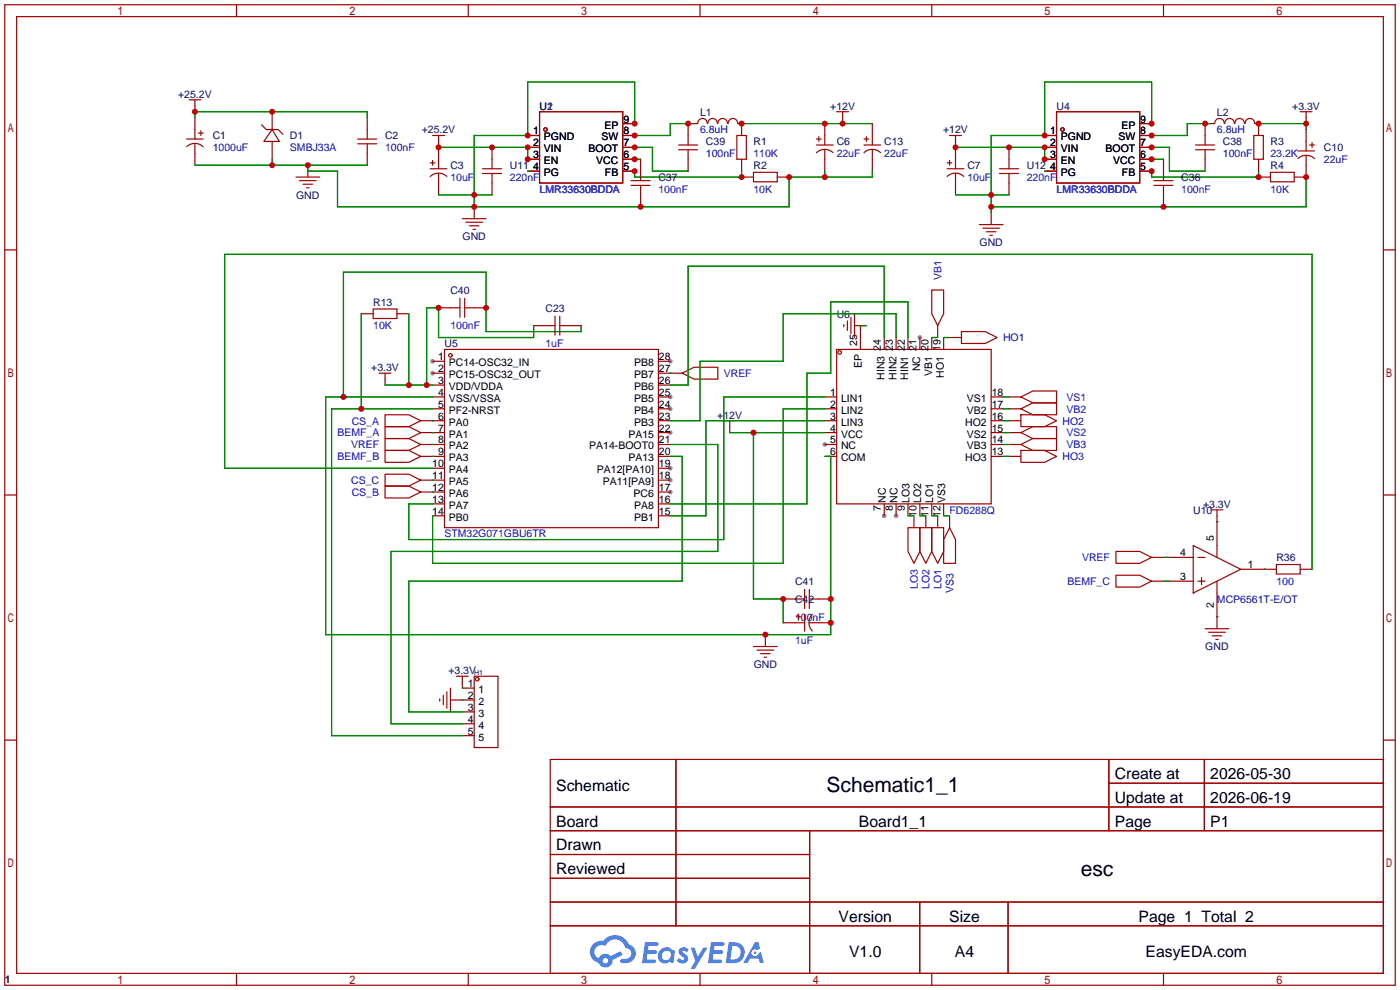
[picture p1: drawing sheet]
<svg xmlns="http://www.w3.org/2000/svg" width="299mm" height="212mm" viewBox="0 0 299 212" stroke-linecap="round" stroke-linejoin="round" font-family="sans-serif">
<g fill="#999">
<circle cx="92.5" cy="77.2" r=".51"/>
<circle cx="92.5" cy="79.8" r=".51"/>
<circle cx="143.3" cy="105.2" r=".51"/>
<circle cx="143.3" cy="102.6" r=".51"/>
<circle cx="143.3" cy="100.1" r=".51"/>
<circle cx="143.3" cy="92.5" r=".51"/>
<circle cx="143.3" cy="87.4" r=".51"/>
<circle cx="143.3" cy="84.8" r=".51"/>
<circle cx="143.3" cy="77.2" r=".51"/>
<circle cx="176.3" cy="95" r=".51"/>
<circle cx="189" cy="110.2" r=".51"/>
<circle cx="191.5" cy="110.2" r=".51"/>
<circle cx="196.6" cy="72.1" r=".51"/>
</g>
<g fill="none" stroke="#a10000" stroke-width=".25">
<path d="M1 1h297.2v209.6h-297.2zM3.6 3.6h292.1v204.4h-292.1zM50.5 1v2.6M100.1 1v2.6M149.6 1v2.6M199.1 1v2.6M248.7 1v2.6M1 53.4h2.6M295.7 53.4h2.5M1 105.8h2.6M295.7 105.8h2.5M1 158.2h2.6"/>
<path d="M295.7 158.2h2.5M117.6 162.3h178.1v45.7h-178.1zM117.6 172.5h178.1M117.6 177.5h178.1M144.5 162.3v35.6M173 177.5v30.5M237 162.3v15.2M237 167.4h58.7M257.4 162.3v15.2M117.6 182.6h55.4M117.6 192.8h178.1M117.6 187.7h55.4"/>
<path d="M117.6 197.9h178.1M196.6 192.8v15.2M215.4 192.8v15.2M50.5 208v2.6M100.1 208v2.6M149.6 208v2.6M199.1 208v2.6M248.7 208v2.6"/>
</g>
<g fill="#5487ff">
<path d="M145.3 202.7a1.3 1.3 0 0 1 1.9 .3l-.4 .6a.54 .54 0 0 0-.9-.2l.1 .2a1.34 1.34 0 0 1 .9 1.8 1.47 1.47 0 0 1-2.3-.1l.5-.6 .8 .5a.31 .31 0 0 0 .4-.3 .31 .31 0 0 0-.3-.4 1.12 1.12 0 0 1-.7-1.8z"/>
<path d="M147.6 202.5h.9l.6 2 1.2-2h.9l-2.7 4.6h-.9l1-1.7z"/>
<path d="M137.8 201.4h1.7a1.31 1.31 0 0 1 1.2 .2 .4 .4 0 0 1-.3 .5l-1.8 .1-.1 .9h1.6a.4 .4 0 0 1 .4 .4 .4 .4 0 0 1-.5 .4h-1.6l-.2 1.2h1.4a.46 .46 0 0 1 .5 0 .46 .46 0 0 1 .1 .5l-.4 .2h-2.6z"/>
<path d="M151.9 201.4h1.7a1.32 1.32 0 0 1 1.2 .2 .39 .39 0 0 1-.3 .5l-1.8 .1-.1 .9h1.6a.4 .4 0 0 1 .4 .4 .4 .4 0 0 1-.4 .4h-1.7l-.2 1.2h1.4a.46 .46 0 0 1 .5 0 .46 .46 0 0 1 .1 .5l-.4 .2h-2.6z"/>
<path d="M161.3 201.4h.8l.3 1.3-.6 .4a.75 .75 0 0 0-1.1 .3 .75 .75 0 0 0 .5 1 .75 .75 0 0 0 .9-.7l.5-.2 .6 2.3h-.8l-.3-.9h-1.8l-.5 .9h-1z"/>
<path d="M155.7 201.4l-.6 4.4h1.5a2.27 2.27 0 0 0 2.6-2.2 2.27 2.27 0 0 0-2.7-2.2zM156.5 202.1a1.5 1.5 0 0 1 1.8 1.6 1.5 1.5 0 0 1-1.9 1.4h-.3z"/>
<path d="M141.2 203a1.6 1.6 0 0 0-.3 2.3 1.6 1.6 0 0 0 2.3 .2l.7 .3 .3-2.4-.1-.3-.5-.1a1.58 1.58 0 0 0-2.4 0zM141.8 203.5a.98 .98 0 0 1 1.6 .4 .98 .98 0 0 1-1.1 1.3 .94 .94 0 0 1-.9-.7 .94 .94 0 0 1 .4-1z"/>
<path d="M126.8 201.8a2.37 2.37 0 0 0 1.1 4 1.54 1.54 0 0 0 1.8 1 1.54 1.54 0 0 0 1.2-1.6l2.2-1.1-.5-.8-2 1a1.57 1.57 0 0 0-2.7 .5 1.5 1.5 0 0 1-.7-2.1 1.5 1.5 0 0 1 2.2-.5 2.23 2.23 0 0 1 2.3-1.4 2.23 2.23 0 0 1 2 1.8 1.16 1.16 0 0 1 1.2 1.1 1.16 1.16 0 0 1-1.1 1.2h-.7a.47 .47 0 0 0-.5 .4 .47 .47 0 0 0 .4 .5 2.17 2.17 0 0 0 2.5-.9 2.17 2.17 0 0 0-.3-2.7l-.8-.4a3.2 3.2 0 0 0-5.5-.7l-1.1 .1zM128.8 205.3a.6 .6 0 0 1 1.2 0 .6 .6 0 0 1-1.2 0z"/>
<circle cx="161.4" cy="203.6" r=".28"/>
</g>
<g fill="none" stroke="#a10000" stroke-width=".25">
<path d="M39.9 29.7h3.5M39.9 31.4a2.54 2.54 0 0 1 3.5 0M40.4 21.3h2.5M41.7 21.3v2.6M41.7 25.1v4.6M41.7 30.7v4.6M42.4 28.4h1M42.9 27.9v1.1M55.9 26.7l1 1h2.5l1.1 1M58.2 27.7l1.5 2.5h-3.3zM58.2 23.9v3.8M58.2 30.2v3.8"/>
<path d="M63.2 37.8h5.1M64 38.6h3.6M64.8 39.4h2M65.8 35.3v2.5M76.5 29.7h4M76.5 30.7h4M78.5 25.1v4.6M78.5 30.7v4.6M91.9 36.1h3.6M91.9 34.8h1.1M92.5 29h2.5M92.5 34.3v1"/>
<path d="M93.7 29v7.1M93.7 37.1v4.6M95.5 37.7a2.54 2.54 0 0 0-3.6 0M103.1 36.1h4.1M103.1 37.1h4.1M105.2 31.5v4.6M105.2 37.1v4.6M112.8 29h2.5M112.8 31.5h2.5M112.8 34h2.5M112.8 36.6h2.5M115.3 23.9h17.8v15.2h-17.8z"/>
<path d="M133.1 26.4h2.5M133.1 29h2.5M133.1 31.5h2.5M133.1 34h2.5M133.1 36.6h2.5M134.9 38.6h4M134.9 39.6h4M136.9 34v4.6M136.9 39.6v4.6M145 31h4.1M145 32h4.1M147.1 26.4v4.6"/>
<path d="M147.1 32v4.6M148.3 26.4h.8M149.1 26.4a1.01 1.01 0 0 1 1-1.1 1.01 1.01 0 0 1 1.1 1.1M151.3 26.4a1.01 1.01 0 0 1 1-1.1 1.01 1.01 0 0 1 1 1.1M153.4 26.4a1.01 1.01 0 0 1 1-1.1 1.01 1.01 0 0 1 1.1 1.1M155.6 26.4a1.01 1.01 0 0 1 1-1.1 1.01 1.01 0 0 1 1 1.1M157.5 29h2v5h-2zM157.7 26.4h.8v2.6M158.5 37.8h2.5M158.5 34v2.6M161 36.8h5.1v2.1h-5.1zM166.1 37.8h2.6"/>
<path d="M174.5 29.7h1M174.5 31h3.6M175 29.2v1M176.3 26.4v4.6M176.3 32v4.6M178 32.6a2.54 2.54 0 0 0-3.5 0M178.8 23.9h2.6M180.1 23.9v2.5M184.7 29.7h1M184.7 31h3.5M185.2 29.2v1M186.4 26.4v4.6"/>
<path d="M186.4 32v4.6M188.2 32.6a2.54 2.54 0 0 0-3.5 0M202.4 36.1h3.6M202.4 34.8h1.1M202.9 29h2.6M202.9 34.3v1M204.2 29v7.1M204.2 37.1v4.6M206 37.7a2.54 2.54 0 0 0-3.6 0M213.6 36.1h4.1M213.6 37.1h4.1M215.6 31.5v4.6"/>
<path d="M215.6 37.1v4.6M223.3 29h2.5M223.3 31.5h2.5M223.3 34h2.5M223.3 36.6h2.5M225.8 23.9h17.8v15.2h-17.8zM243.6 26.4h2.5M243.6 29h2.5M243.6 31.5h2.5M243.6 34h2.5M243.6 36.6h2.5M246.6 38.6h4.1"/>
<path d="M246.6 39.6h4.1M248.7 34v4.6M248.7 39.6v4.6M255.5 31h4.1M255.5 32h4.1M257.6 26.4v4.6M257.6 32v4.6M258.8 26.4h.8M259.6 26.4a1.01 1.01 0 0 1 1-1.1 1.01 1.01 0 0 1 1 1.1M261.8 26.4a1.01 1.01 0 0 1 1-1.1 1.01 1.01 0 0 1 1 1.1M263.9 26.4a1.01 1.01 0 0 1 1-1.1 1.01 1.01 0 0 1 1 1.1M266.1 26.4a1.01 1.01 0 0 1 1-1.1 1.01 1.01 0 0 1 1 1.1"/>
<path d="M268 29h2v5h-2zM268.2 26.4h.8v2.6M269 37.8h2.5M269 34v2.6M271.5 36.8h5.1v2.1h-5.1zM277.4 32.3h3.5M277.4 33.9a2.54 2.54 0 0 1 3.5 0M277.9 23.9h2.5M279.1 33.3v4.5h-2.5M279.1 23.9v2.5M279.1 27.7v4.6M279.9 31h1"/>
<path d="M280.4 30.5v1M65.5 40.1h.5M98.8 46.7h5.1M99.6 47.5h3.5M100.3 48.3h2.1M101.1 49h.5M101.3 44.2v2.5M209.3 48h5.1M210.1 48.8h3.5M210.8 49.5h2.1M211.6 50.3h.5M211.8 45.5v2.5"/>
<path d="M77.2 67.1h2.6M79.8 66h5v2.1h-5zM81 79.8h2.6M82.3 79.8v2.5M84.8 67.1h2.6M92.5 77.2h2.5M92.5 79.8h2.5M93.7 65.8h4.6M95 74.7h45.7v38.1h-45.7zM98.3 63.8v4M99.3 63.8v4M99.3 65.8h4.6"/>
<path d="M114 69.6h4.6M118.6 67.6v4M119.6 69.6h4.6M119.6 67.6v4M140.7 77.2h2.6M140.7 79.8h5.1M145.8 79.8l2.5-1.3h5.1v2.5h-5.1zM178.8 74.7h33v33h-33zM180.3 69.3v.5M181.1 68.6v2M181.9 67.8v3.6M182.6 69.6h2.6"/>
<path d="M182.6 67.1v5M183.9 69.6v5.1M189 72.1v2.6M191.5 72.1v2.6M194.1 72.1v2.6M196.6 72.1v2.6M199.1 62h2.6v5.1l-1.3 2.5-1.3-2.5zM199.1 72.1v2.6M200.4 69.6v2.5M201.7 72.1v2.6M202.9 72.1h2.6M205.5 70.9h5.1l2.5 1.2-2.5 1.3h-5.1z"/>
<path d="M82.3 88.6h5.1l2.5 1.3-2.5 1.3h-5.1zM82.3 96.3h5.1l2.5 1.2-2.5 1.3h-5.1zM82.3 91.2h5.1l2.5 1.3-2.5 1.2h-5.1zM82.3 93.7h5.1l2.5 1.3-2.5 1.3h-5.1zM89.9 89.9h5.1M89.9 92.5h5.1M89.9 95h5.1M89.9 97.5h5.1M92.5 82.3h2.5M92.5 84.8h2.5M92.5 87.4h2.5M140.7 82.3h2.6"/>
<path d="M140.7 84.8h2.6M140.7 87.4h2.6M140.7 89.9h2.6M140.7 92.5h2.6M140.7 95h2.6M140.7 97.5h2.6M154.7 89.9h2.5M156 89.9v2.6M176.3 84.8h2.5M176.3 87.4h2.5M176.3 89.9h2.5M176.3 92.5h2.5"/>
<path d="M176.3 95h2.5M176.3 97.5h2.5M211.8 84.8h2.6M211.8 87.4h2.6M211.8 89.9h2.6M211.8 92.5h2.6M211.8 95h2.6M211.8 97.5h2.6M215.6 84.8h2.6M215.6 87.4h2.6M215.6 89.9h2.6M215.6 92.5h2.6"/>
<path d="M215.6 95h2.6M215.6 97.5h2.6M218.2 96.3h5.1l2.5 1.2-2.5 1.3h-5.1zM218.2 88.6h5.1l2.5 1.3-2.5 1.3h-5.1zM218.2 87.4l2.5-1.3h5.1v2.5h-5.1zM218.2 95l2.5-1.3h5.1v2.6h-5.1zM218.2 84.8l2.5-1.2h5.1v2.5h-5.1zM218.2 92.5l2.5-1.3h5.1v2.5h-5.1zM82.3 103.9h5.1l2.5 1.3-2.5 1.2h-5.1zM82.3 101.3h5.1l2.5 1.3-2.5 1.3h-5.1zM89.9 102.6h5.1M89.9 105.2h5.1"/>
<path d="M92.5 100.1h2.5M92.5 107.7h2.5M92.5 110.2h2.5M140.7 100.1h2.6M140.7 102.6h2.6M140.7 105.2h2.6M140.7 107.7h2.6M140.7 110.2h2.6M189 107.7v2.5M191.5 107.7v2.5M194.1 112.8h2.5v5.1l-1.3 2.5-1.2-2.5zM194.1 107.7v2.5"/>
<path d="M195.3 110.2v2.6M196.6 112.8h2.5v5.1l-1.2 2.5-1.3-2.5zM196.6 107.7v2.5M197.9 110.2v2.6M199.1 112.8h2.6v5.1l-1.3 2.5-1.3-2.5zM199.1 107.7v2.5M200.4 110.2v2.6M201.7 107.7v2.5M202.9 112.8l1.3 2.5v5.1h-2.5v-5.1zM202.9 110.2v2.6M238.5 117.9h5.1l2.5 1.2-2.5 1.3h-5.1zM246.1 119.1h2.6"/>
<path d="M249.9 119.1h5.1M255 116.6l10.2 5.1-10.2 5zM256 119.1h1.6M258.8 109h2.6M260.1 109v10.1M161 138.2h5.1M161.8 138.9h3.6M162.6 139.7h2M163.6 135.6v2.6M167.4 128h4.6M167.4 133.1h4.6M170.2 131.8h1"/>
<path d="M170.7 131.3v1M172 126v4M172 131.3v3.6M173 126v4M173 128h4.5M173 133.1h4.5M173.6 131.3a2.54 2.54 0 0 0 0 3.5M238.5 122.9h5.1l2.5 1.3-2.5 1.3h-5.1zM246.1 124.2h2.6M249.9 124.2h5.1M256 124.2h1.6M256.8 123.4v1.6"/>
<path d="M257.6 134.4h5M258.3 135.1h3.6M259.1 135.9h2M259.8 136.7h.5M260.1 124.2v10.2M265.2 121.7h7.6M272.8 120.6h5.1v2.1h-5.1zM277.9 121.7h2.5M94 149.4v.5M94.7 148.6v2M95.5 147.8v3.6M96.3 149.6h5"/>
<path d="M96.3 147.1v5M97.5 144.5h2.6M98.8 144.5v2.6h2.5M98.8 152.1h2.5M98.8 154.7h2.5M98.8 157.2h2.5M101.3 144.5h5.1v15.3h-5.1zM163.3 140.5h.5"/>
<circle cx="116.6" cy="27.7" r=".38"/>
<circle cx="227.1" cy="27.7" r=".38"/>
<circle cx="96.3" cy="75.9" r=".38"/>
<circle cx="179.5" cy="75.3" r=".38"/>
<circle cx="102" cy="145.2" r=".38"/>
</g>
<g fill="none" stroke="#008700" stroke-width=".25">
<path d="M41.7 25.1v-1.2h36.8v1.2M41.7 35.3h36.8M58.2 34v1.3M65.8 35.3v1.3h6.3v7.6h96.6v-6.4h17.7v-1.2M93.7 31.5h19.1v2.5M112.8 36.6h.1M135.6 26.4v-8.9h-22.8v11.5h-11.5v15.2M135.6 31.5h3.8v5.1h7.7M135.6 34h1.3M135.6 36.6v1.2h22.9v-1.2M148.3 26.4h-5v2.6h-7.7M158.5 26.4h27.9"/>
<path d="M176.3 36.6v1.2M204.2 31.5h19.1v2.5M223.3 36.6h.1M246.1 26.4v-8.9h-22.8v11.5h-11.5v16.5M246.1 31.5h3.8v5.1h7.7M246.1 34h2.6M246.1 36.6v1.2h22.9v-1.2M258.8 26.4h-5.1v2.6h-7.6M269 26.4h10.1v1.3M279.1 37.8v6.4h-67.3M93.7 41.7h11.5M204.2 41.7h11.4"/>
<path d="M77.2 67.1v20.3M87.4 67.1v15.2M114 69.6v2.5h-20.3v-6.3h-2.5v16.5M124.2 69.6v1.3h-20.3v-12.7h-30.5v26.6M143.3 79.8h.1M183.9 69.6h1.3M189 72.1v-15.2h-41.9v25.4h-3.8M191.5 72.1v-5h-24.1v10.1h-17.8v12.7h-6.3M194.1 72.1v-7.6h-16.6v15.3h-5v27.9h-29.2M199.1 72.1h1.3M201.7 72.1h1.2M82.3 82.3h10.2"/>
<path d="M92.5 89.9h.1M92.5 97.5h.1M92.5 92.5h.1M92.5 95h.1M92.5 84.8h-22.9v50.8h107.9v-38.1h-1.2M92.5 87.4h-21.6v69.8h27.9M143.3 97.5h2.5v26.7h-58.4v27.9h11.4M143.3 95h10.1v22.9h-69.8v36.8h15.2M156 92.5h20.3M161 92.5v35.5h6.4v5.1M176.3 89.9h-25.4v20.3h-7.6M176.3 84.8h-21.6v30.5h-67.3v-7.6h5.1"/>
<path d="M176.3 87.4h-8.9v33h-74.9v-10.2M214.4 97.5h1.2M214.4 89.9h1.2M214.4 84.8h1.2M214.4 87.4h1.2M214.4 95h1.2M214.4 92.5h1.2M92.5 105.2h.1M92.5 102.6h.1M92.5 100.1h-44.5v-45.7h232.4v67.3M194.1 110.2h1.2M196.6 110.2h1.3"/>
<path d="M199.1 110.2h1.3M201.7 110.2h1.2M248.7 119.1h1.2M260.1 111.5h.1M248.7 124.2h1.2M260.1 131.8h.1M270.3 121.7h.1M98.8 149.6h.1M98.8 147.1h.1"/>
</g>
<g fill="#c00">
<circle cx="58.2" cy="23.9" r=".63"/>
<circle cx="41.7" cy="23.9" r=".63"/>
<circle cx="135.6" cy="29" r=".63"/>
<circle cx="147.1" cy="26.4" r=".63"/>
<circle cx="135.6" cy="31.5" r=".63"/>
<circle cx="135.6" cy="34" r=".63"/>
<circle cx="112.8" cy="31.5" r=".63"/>
<circle cx="112.8" cy="34" r=".63"/>
<circle cx="105.2" cy="31.5" r=".63"/>
<circle cx="93.7" cy="31.5" r=".63"/>
<circle cx="246.1" cy="29" r=".63"/>
<circle cx="257.6" cy="26.4" r=".63"/>
<circle cx="246.1" cy="34" r=".63"/>
<circle cx="246.1" cy="36.6" r=".63"/>
<circle cx="269" cy="37.8" r=".63"/>
<circle cx="223.3" cy="31.5" r=".63"/>
<circle cx="223.3" cy="34" r=".63"/>
<circle cx="215.6" cy="31.5" r=".63"/>
<circle cx="204.2" cy="31.5" r=".63"/>
<circle cx="279.1" cy="26.4" r=".63"/>
<circle cx="269" cy="26.4" r=".63"/>
<circle cx="158.5" cy="26.4" r=".63"/>
<circle cx="176.3" cy="26.4" r=".63"/>
<circle cx="180.1" cy="26.4" r=".63"/>
<circle cx="73.4" cy="84.8" r=".63"/>
<circle cx="103.9" cy="65.8" r=".63"/>
<circle cx="163.6" cy="135.6" r=".63"/>
<circle cx="177.5" cy="133.1" r=".63"/>
<circle cx="177.5" cy="128" r=".63"/>
<circle cx="58.2" cy="35.3" r=".63"/>
<circle cx="65.8" cy="35.3" r=".63"/>
<circle cx="101.3" cy="44.2" r=".63"/>
<circle cx="101.3" cy="41.7" r=".63"/>
<circle cx="112.8" cy="29" r=".63"/>
<circle cx="135.6" cy="26.4" r=".63"/>
<circle cx="136.9" cy="44.2" r=".63"/>
<circle cx="168.7" cy="37.8" r=".63"/>
<circle cx="176.3" cy="37.8" r=".63"/>
<circle cx="161" cy="92.5" r=".63"/>
<circle cx="167.4" cy="128" r=".63"/>
<circle cx="77.2" cy="87.4" r=".63"/>
<circle cx="87.4" cy="82.3" r=".63"/>
<circle cx="91.2" cy="82.3" r=".63"/>
<circle cx="93.7" cy="65.8" r=".63"/>
<circle cx="135.6" cy="36.6" r=".63"/>
<circle cx="158.5" cy="37.8" r=".63"/>
<circle cx="211.8" cy="44.2" r=".63"/>
<circle cx="211.8" cy="41.7" r=".63"/>
<circle cx="223.3" cy="29" r=".63"/>
<circle cx="246.1" cy="26.4" r=".63"/>
<circle cx="248.7" cy="44.2" r=".63"/>
<circle cx="279.1" cy="37.8" r=".63"/>
<circle cx="246.1" cy="31.5" r=".63"/>
</g>
<g font-size="4.5">
<text x="176.7" y="169.4">Schematic1_1</text>
<text x="231" y="187.1">esc</text>
</g>
<g font-size="3.4">
<text x="238.3" y="166.5">Create at</text>
<text x="258.7" y="166.5">2026-05-30</text>
<text x="118.9" y="169">Schematic</text>
<text x="238.3" y="171.6">Update at</text>
<text x="258.7" y="171.6">2026-06-19</text>
<text x="118.9" y="176.6">Board</text>
<text x="183.6" y="176.6">Board1_1</text>
<text x="238.3" y="176.6">Page</text>
<text x="258.7" y="176.6">P1</text>
<text x="118.9" y="181.7">Drawn</text>
<text x="118.9" y="186.8">Reviewed</text>
<text x="179.2" y="197">Version</text>
<text x="202.9" y="197">Size</text>
<text x="243.3" y="197">Page 1 Total 2</text>
<text x="181.5" y="204.6">V1.0</text>
<text x="204.1" y="204.6">A4</text>
<text x="244.8" y="204.6">EasyEDA.com</text>
</g>
<g font-size="2.2" fill="#000080">
<text x="38.1" y="20.9">+25.2V</text>
<text x="115.3" y="23.4">U1</text>
<text x="115.3" y="23.4">U2</text>
<text x="177.4" y="23.4">+12V</text>
<text x="225.8" y="23.4">U4</text>
<text x="276.2" y="23.4">+3.3V</text>
<text x="45.5" y="29.8">C1</text>
<text x="62" y="29.8">D1</text>
<text x="82.3" y="29.8">C2</text>
<text x="90.1" y="28.5">+25.2V</text>
<text x="149.6" y="24.7">L1</text>
<text x="201.6" y="28.5">+12V</text>
<text x="260.1" y="24.7">L2</text>
<text x="150.9" y="31">C39</text>
<text x="161" y="31">R1</text>
<text x="178.8" y="31">C6</text>
<text x="189" y="31">C13</text>
<text x="261.4" y="31">C38</text>
<text x="271.5" y="31">R3</text>
<text x="283" y="32.3">C10</text>
<text x="96.3" y="36.1">C3</text>
<text x="109" y="36.1">U11</text>
<text x="140.7" y="38.7">C37</text>
<text x="161" y="36.1">R2</text>
<text x="206.8" y="36.1">C7</text>
<text x="219.5" y="36.1">U12</text>
<text x="252.5" y="38.7">C36</text>
<text x="271.5" y="36.1">R4</text>
<text x="63.3" y="42.5">GND</text>
<text x="98.9" y="51.4">GND</text>
<text x="209.3" y="52.6">GND</text>
<text x="79.8" y="65.3">R13</text>
<text x="96.3" y="62.8">C40</text>
<text x="116.6" y="66.6">C23</text>
<text x="178.8" y="67.9">U6</text>
<text x="95" y="74.2">U5</text>
<text x="79.3" y="79.3">+3.3V</text>
<text x="153.3" y="89.5">+12V</text>
<text x="255" y="109.8">U10</text>
<text x="257.1" y="108.5">+3.3V</text>
<text x="272.8" y="119.9">R36</text>
<text x="169.9" y="125">C41</text>
<text x="169.9" y="128.8">C42</text>
<text x="161.1" y="142.8">GND</text>
<text x="257.6" y="139">GND</text>
<text x="95.8" y="144.1">+3.3V</text>
<text x="1" y="210.1">1</text>
</g>
<g font-size="2.2">
<text x="113.9" y="28.7">1</text>
<text x="129.2" y="27.5">EP</text>
<text x="133.2" y="26.2">9</text>
<text x="133.2" y="28.7">8</text>
<text x="224.4" y="28.7">1</text>
<text x="239.7" y="27.5">EP</text>
<text x="243.7" y="26.2">9</text>
<text x="243.7" y="28.7">8</text>
<text x="113.9" y="33.8">3</text>
<text x="113.9" y="31.3">2</text>
<text x="116.3" y="35.1">EN</text>
<text x="116.3" y="32.6">VIN</text>
<text x="116.3" y="30">PGND</text>
<text x="125.8" y="32.6">BOOT</text>
<text x="127.4" y="35.1">VCC</text>
<text x="128.5" y="30">SW</text>
<text x="133.2" y="31.3">7</text>
<text x="133.2" y="33.8">6</text>
<text x="224.4" y="33.8">3</text>
<text x="224.4" y="31.3">2</text>
<text x="226.7" y="35.1">EN</text>
<text x="226.7" y="32.6">VIN</text>
<text x="226.7" y="30">PGND</text>
<text x="236.3" y="32.6">BOOT</text>
<text x="237.9" y="35.1">VCC</text>
<text x="239" y="30">SW</text>
<text x="243.7" y="31.3">7</text>
<text x="243.7" y="33.8">6</text>
<text x="113.9" y="36.4">4</text>
<text x="116.3" y="37.6">PG</text>
<text x="129.3" y="37.6">FB</text>
<text x="133.2" y="36.4">5</text>
<text x="224.4" y="36.4">4</text>
<text x="226.7" y="37.6">PG</text>
<text x="239.8" y="37.6">FB</text>
<text x="243.7" y="36.4">5</text>
<text x="93.6" y="77">1</text>
<text x="140.8" y="77">28</text>
<text x="183.2" y="73.9" transform="rotate(-90 183.2 73.9)">25</text>
<text x="188.3" y="75" transform="rotate(-90 188.3 75)">24</text>
<text x="190.8" y="75" transform="rotate(-90 190.8 75)">23</text>
<text x="193.4" y="75" transform="rotate(-90 193.4 75)">22</text>
<text x="195.9" y="75" transform="rotate(-90 195.9 75)">21</text>
<text x="198.4" y="75" transform="rotate(-90 198.4 75)">20</text>
<text x="201" y="75" transform="rotate(-90 201 75)">19</text>
<text x="93.6" y="79.5">2</text>
<text x="93.6" y="82.1">3</text>
<text x="95.9" y="78.3">PC14-OSC32_IN</text>
<text x="95.9" y="80.8">PC15-OSC32_OUT</text>
<text x="95.9" y="83.4">VDD/VDDA</text>
<text x="135.5" y="83.4">PB6</text>
<text x="135.5" y="80.8">PB7</text>
<text x="135.5" y="78.3">PB8</text>
<text x="140.8" y="82.1">26</text>
<text x="140.8" y="79.5">27</text>
<text x="184.2" y="78.7" transform="rotate(-90 184.2 78.7)">EP</text>
<text x="189" y="81.2" transform="rotate(-90 189 81.2)">HIN3</text>
<text x="191.6" y="81.2" transform="rotate(-90 191.6 81.2)">HIN2</text>
<text x="194.1" y="81.2" transform="rotate(-90 194.1 81.2)">HIN1</text>
<text x="196.7" y="79.3" transform="rotate(-90 196.7 79.3)">NC</text>
<text x="199.2" y="80.3" transform="rotate(-90 199.2 80.3)">VB1</text>
<text x="201.7" y="80.7" transform="rotate(-90 201.7 80.7)">HO1</text>
<text x="93.6" y="84.6">4</text>
<text x="93.6" y="87.2">5</text>
<text x="93.6" y="89.7">6</text>
<text x="95.9" y="85.9">VSS/VSSA</text>
<text x="95.9" y="88.4">PF2-NRST</text>
<text x="135.5" y="88.4">PB4</text>
<text x="135.5" y="85.9">PB5</text>
<text x="140.8" y="89.7">23</text>
<text x="140.8" y="87.2">24</text>
<text x="140.8" y="84.6">25</text>
<text x="177.4" y="84.6">1</text>
<text x="177.4" y="87.2">2</text>
<text x="177.4" y="89.7">3</text>
<text x="179.8" y="85.9">LIN1</text>
<text x="179.8" y="88.4">LIN2</text>
<text x="206.7" y="88.4">VB2</text>
<text x="206.7" y="85.9">VS1</text>
<text x="212" y="89.7">16</text>
<text x="212" y="87.2">17</text>
<text x="212" y="84.6">18</text>
<text x="93.6" y="92.2">7</text>
<text x="93.6" y="94.8">8</text>
<text x="95.9" y="91">PA0</text>
<text x="95.9" y="93.5">PA1</text>
<text x="134.3" y="93.5">PA15</text>
<text x="135.5" y="91">PB3</text>
<text x="140.8" y="94.8">21</text>
<text x="140.8" y="92.2">22</text>
<text x="177.4" y="92.2">4</text>
<text x="177.4" y="94.8">5</text>
<text x="179.8" y="91">LIN3</text>
<text x="179.8" y="93.5">VCC</text>
<text x="206.3" y="91">HO2</text>
<text x="206.7" y="93.5">VS2</text>
<text x="212" y="94.8">14</text>
<text x="212" y="92.2">15</text>
<text x="92.4" y="99.9">10</text>
<text x="93.6" y="97.3">9</text>
<text x="95.9" y="96.1">PA2</text>
<text x="95.9" y="98.6">PA3</text>
<text x="95.9" y="101.1">PA4</text>
<text x="125.9" y="96.1">PA14-BOOT0</text>
<text x="127.6" y="101.1">PA12[PA10]</text>
<text x="134.3" y="98.6">PA13</text>
<text x="140.8" y="99.9">19</text>
<text x="140.8" y="97.3">20</text>
<text x="177.4" y="97.3">6</text>
<text x="179.8" y="96.1">NC</text>
<text x="179.8" y="98.6">COM</text>
<text x="206.3" y="98.6">HO3</text>
<text x="206.7" y="96.1">VB3</text>
<text x="212" y="97.3">13</text>
<text x="92.4" y="102.4">11</text>
<text x="92.4" y="104.9">12</text>
<text x="92.4" y="107.5">13</text>
<text x="95.9" y="103.7">PA5</text>
<text x="95.9" y="106.2">PA6</text>
<text x="128.8" y="103.7">PA11[PA9]</text>
<text x="135.4" y="106.2">PC6</text>
<text x="140.8" y="107.5">16</text>
<text x="140.8" y="104.9">17</text>
<text x="140.8" y="102.4">18</text>
<text x="189.3" y="107.4" transform="rotate(-90 189.3 107.4)">NC</text>
<text x="191.8" y="107.4" transform="rotate(-90 191.8 107.4)">NC</text>
<text x="194.4" y="107.4" transform="rotate(-90 194.4 107.4)">LO3</text>
<text x="196.9" y="107.4" transform="rotate(-90 196.9 107.4)">LO2</text>
<text x="199.4" y="107.4" transform="rotate(-90 199.4 107.4)">LO1</text>
<text x="202" y="107.4" transform="rotate(-90 202 107.4)">VS3</text>
<text x="92.4" y="110">14</text>
<text x="95.9" y="108.8">PA7</text>
<text x="95.9" y="111.3">PB0</text>
<text x="135.5" y="111.3">PB1</text>
<text x="135.5" y="108.8">PA8</text>
<text x="140.8" y="110">15</text>
<text x="188.3" y="109.3" transform="rotate(-90 188.3 109.3)">7</text>
<text x="190.8" y="109.3" transform="rotate(-90 190.8 109.3)">8</text>
<text x="193.4" y="109.3" transform="rotate(-90 193.4 109.3)">9</text>
<text x="195.9" y="110.5" transform="rotate(-90 195.9 110.5)">10</text>
<text x="198.4" y="110.5" transform="rotate(-90 198.4 110.5)">11</text>
<text x="201" y="110.5" transform="rotate(-90 201 110.5)">12</text>
<text x="252.2" y="118.9">4</text>
<text x="259.4" y="115.5" transform="rotate(-90 259.4 115.5)">5</text>
<text x="252.2" y="124">3</text>
<text x="266.7" y="121.5">1</text>
<text x="259.4" y="130" transform="rotate(-90 259.4 130)">2</text>
<text x="100" y="146.9">1</text>
<text x="100" y="149.4">2</text>
<text x="102.3" y="148.1">1</text>
<text x="100" y="151.9">3</text>
<text x="100" y="154.5">4</text>
<text x="102.3" y="150.7">2</text>
<text x="102.3" y="153.2">3</text>
<text x="102.3" y="155.7">4</text>
<text x="100" y="157">5</text>
<text x="102.3" y="158.3">5</text>
</g>
<g font-size="2.2" fill="#00f">
<text x="149.6" y="28.5">6.8uH</text>
<text x="260.1" y="28.5">6.8uH</text>
<text x="45.5" y="32.3">1000uF</text>
<text x="62" y="32.3">SMBJ33A</text>
<text x="82.3" y="32.3">100nF</text>
<text x="150.9" y="33.6">100nF</text>
<text x="161" y="33.6">110K</text>
<text x="178.8" y="33.6">22uF</text>
<text x="189" y="33.6">22uF</text>
<text x="261.4" y="33.6">100nF</text>
<text x="271.5" y="33.6">23.2K</text>
<text x="283" y="34.9">22uF</text>
<text x="96.3" y="38.7">10uF</text>
<text x="109" y="38.7">220nF</text>
<text x="115.3" y="41.2">LMR33630BDDA</text>
<text x="140.7" y="41.2">100nF</text>
<text x="161" y="41.2">10K</text>
<text x="206.8" y="38.7">10uF</text>
<text x="219.5" y="38.7">220nF</text>
<text x="225.8" y="41.2">LMR33630BDDA</text>
<text x="252.5" y="41.2">100nF</text>
<text x="271.5" y="41.2">10K</text>
<text x="201.2" y="59.9" transform="rotate(-90 201.2 59.9)">VB1</text>
<text x="79.8" y="70.4">10K</text>
<text x="96.3" y="70.4">100nF</text>
<text x="116.6" y="74.2">1uF</text>
<text x="214.4" y="73">HO1</text>
<text x="154.7" y="80.6">VREF</text>
<text x="227.9" y="88.2">VB2</text>
<text x="227.9" y="85.7">VS1</text>
<text x="72.1" y="93.3">BEMF_A</text>
<text x="75" y="95.8">VREF</text>
<text x="75.2" y="90.7">CS_A</text>
<text x="227.1" y="90.7">HO2</text>
<text x="227.9" y="95.8">VB3</text>
<text x="227.9" y="93.3">VS2</text>
<text x="72.1" y="98.4">BEMF_B</text>
<text x="227.1" y="98.4">HO3</text>
<text x="75" y="103.4">CS_C</text>
<text x="75.2" y="106">CS_B</text>
<text x="202.9" y="109.8">FD6288Q</text>
<text x="95" y="114.9">STM32G071GBU6TR</text>
<text x="231.3" y="119.9">VREF</text>
<text x="196.1" y="125.9" transform="rotate(-90 196.1 125.9)">LO3</text>
<text x="198.7" y="125.9" transform="rotate(-90 198.7 125.9)">LO2</text>
<text x="201.2" y="125.9" transform="rotate(-90 201.2 125.9)">LO1</text>
<text x="228.1" y="125">BEMF_C</text>
<text x="272.8" y="125">100</text>
<text x="203.8" y="126.7" transform="rotate(-90 203.8 126.7)">VS3</text>
<text x="260.1" y="128.8">MCP6561T-E/OT</text>
<text x="169.9" y="132.6">100nF</text>
<text x="169.9" y="137.7">1uF</text>
</g>
<text font-size="1.5" fill="#000080" x="101.3" y="144.2">H1</text>
</svg>
